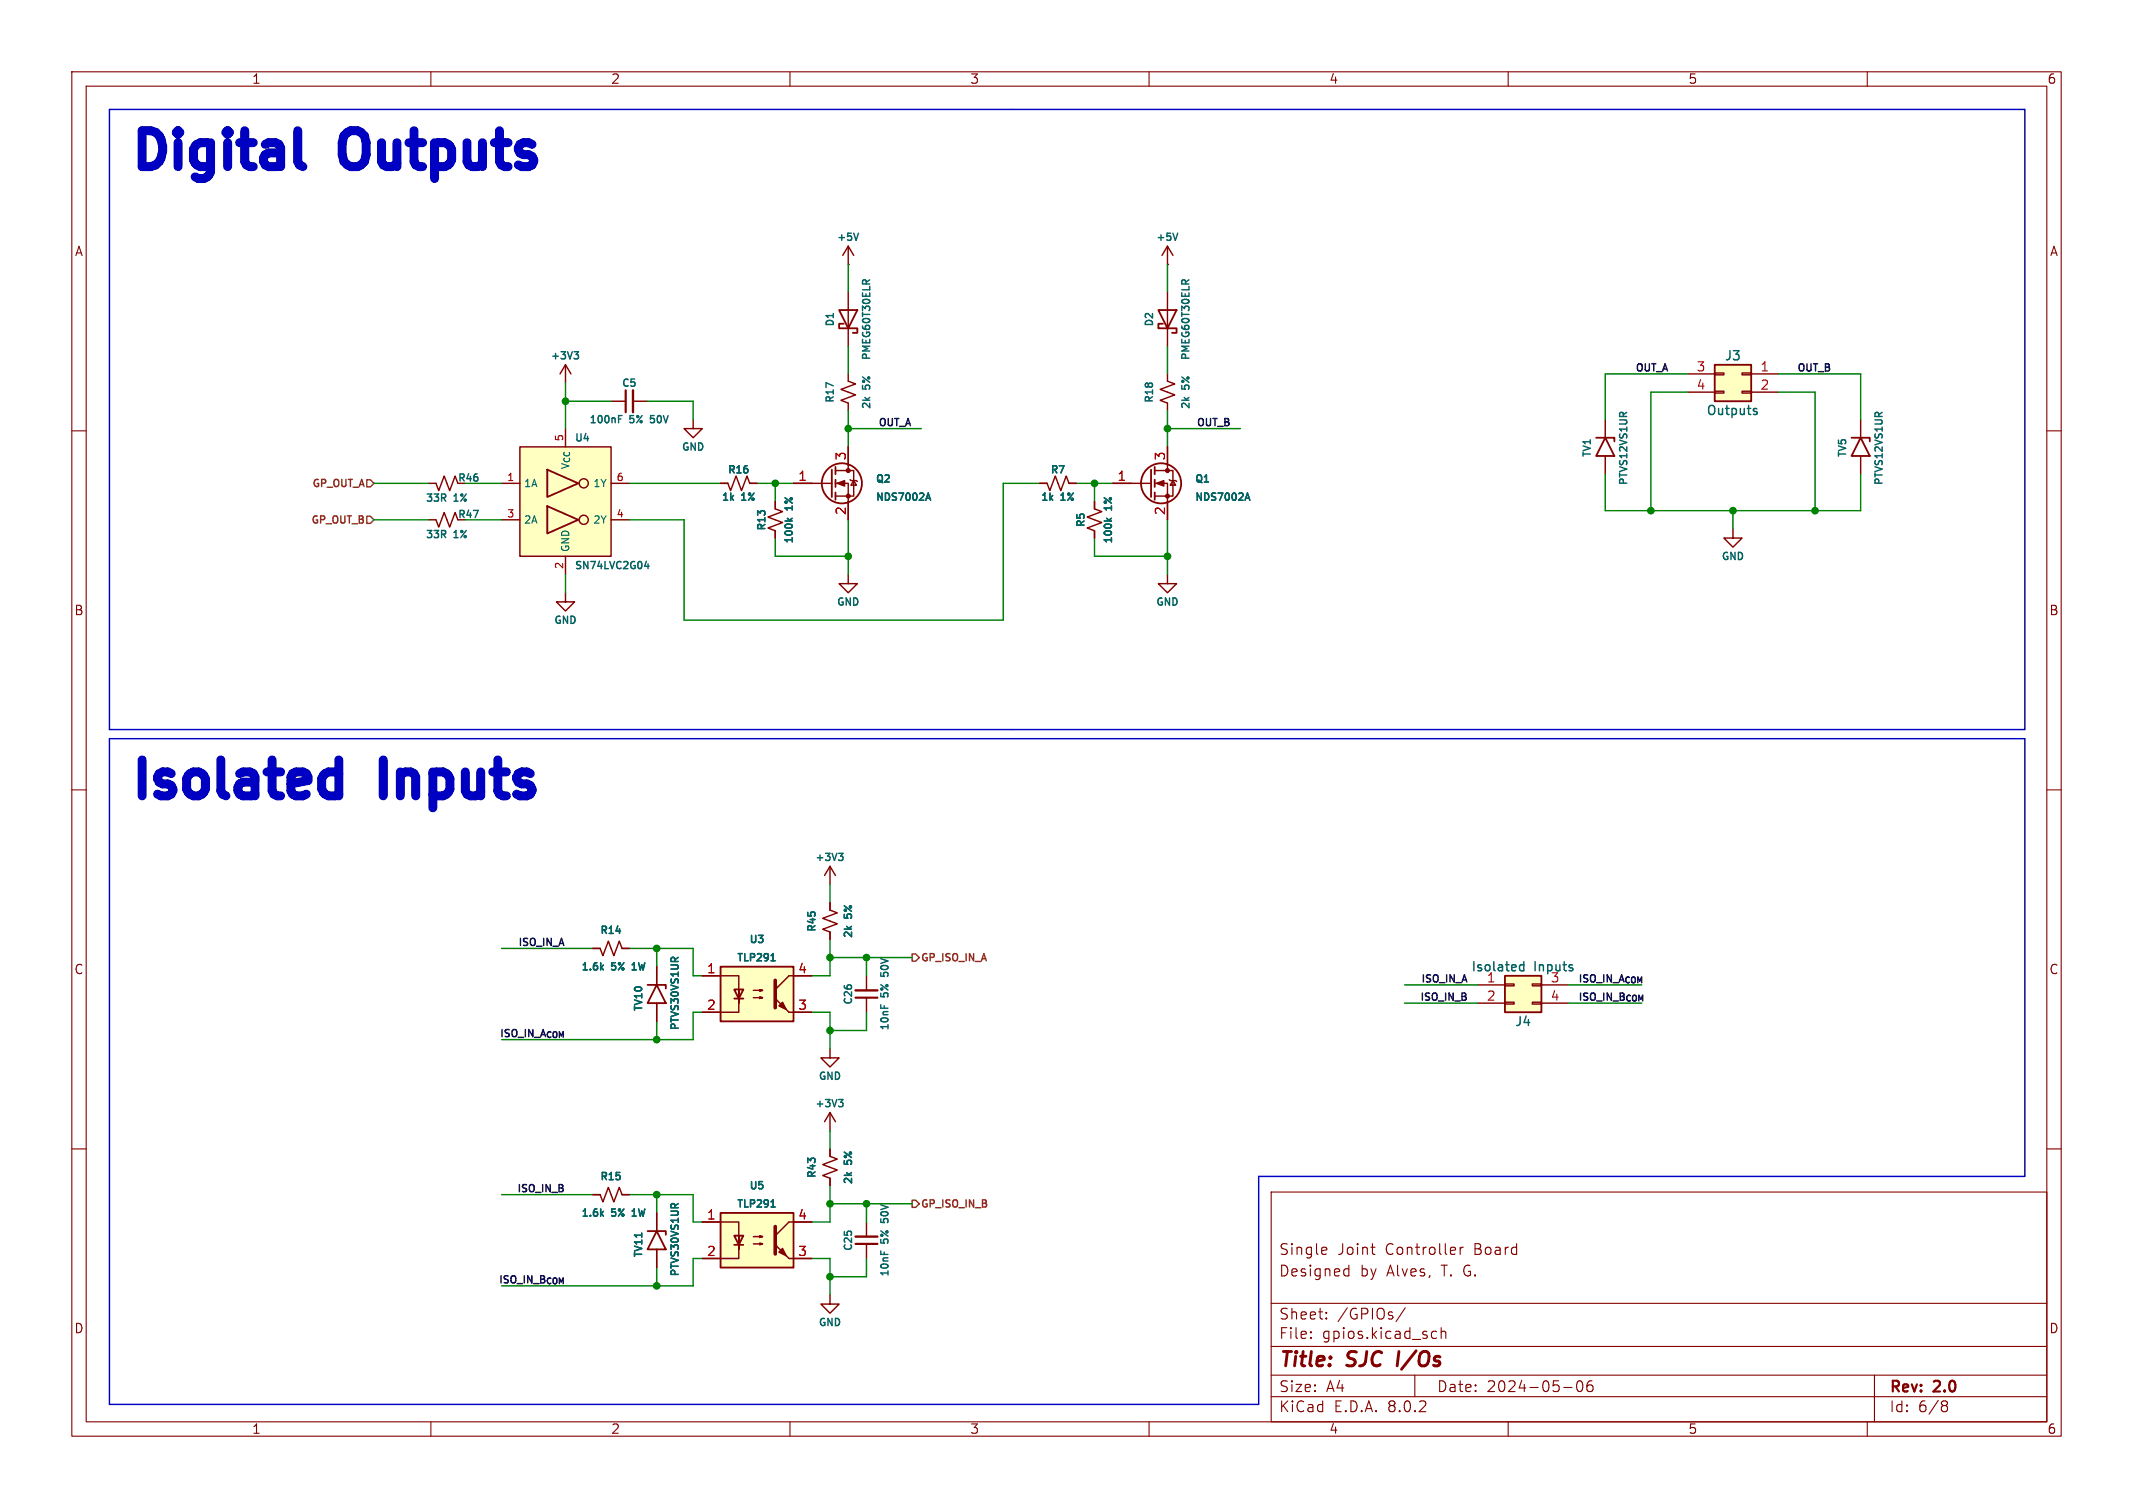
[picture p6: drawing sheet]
<svg xmlns="http://www.w3.org/2000/svg" width="297mm" height="210mm" viewBox="0 0 297 210" stroke-linecap="round" stroke-linejoin="round" font-family="sans-serif">
<g fill="none" stroke="#840000" stroke-width=".15">
<path d="M10 10h277v190h-277zM12 12h273v186h-273zM60 10v2M110 10v2M160 10v2M210 10v2M260 10v2M10 60h2M285 60h2M10 110h2M285 110h2M10 160h2"/>
<path d="M285 160h2M177 166h108v32h-108zM184.2 173.7l.5 .1v.3l-.7 .1M184.7 174.6l-.5 .1M187.4 176.7l.4 .1M187.8 176.2v1.5M187.8 177.6l-.4 .1M190.9 173.7h.6M191.3 174.7h.2M203.3 173.7v1M203.7 173.7l-.2 .1-.2 .2M60 198v2"/>
<path d="M110 198v2M160 198v2M177 194.5h108M177 191.5h108M177 187.5h108M177 181.5h108M182.5 186.3h.1l-.1 .1M182.5 186.3v.1M182.5 185.5v.1M182.5 185.5h.1l-.1 .1M184.7 183.6v.1M184.7 183.6h-.1l.1 .1"/>
<path d="M184.7 182.8v.1M184.7 182.8h-.1l.1 .1M195.7 182.1l-1.3 2M197 191.5v3M199.5 186.3l.1 .1 .4-.1M199.5 185.5l.1-.1 .4 .1M200.7 185.5a.37 .37 0 0 1 .6 .1v.8M200.7 184.9v1.5M210 198v2M217.7 193.2h1.2M219.7 192.4a.36 .36 0 0 1 .3-.1 .36 .36 0 0 1 .3 .3 .77 .77 0 0 1-.4 1.2 .91 .91 0 0 1-.2-1.4zM221.7 192.3a.59 .59 0 0 0-.7 .6v.6l.1 .2 .4 .1 .2-.1 .1-.5-.1-.3h-.5l-.2 .3"/>
<path d="M260 198v2M261 191.5v6.5M270.6 195.1l.4 .1a.31 .31 0 0 1 .2 .3 .31 .31 0 0 1-.3 .2M270.6 195.7h.3M270.9 195.7l.2 .2 .1 .4-.3 .3h-.3"/>
</g>
<path d="M194.8 188.2l-.3 2" fill="none" stroke="#840000" stroke-width=".4"/>
<path d="M119.1 137.9h3.1" fill="none" stroke="#840000" stroke-width=".33"/>
<path d="M119.1 138.9h3.1" fill="none" stroke="#840000" stroke-width=".3"/>
<path d="M120.6 135.9v2M120.6 138.9v2.1" fill="none" stroke="#840000" stroke-width=".2"/>
<path d="M122.6 139.9v.5" fill="none" stroke="#006464" stroke-width=".2"/>
<path d="M238.8 50.8h5v5.1h-5z" fill="#ffffc2"/>
<g fill="none" stroke="#840000" stroke-width=".2">
<path d="M234.9 52.1h3.9M234.9 54.6h3.9M238.8 54.5h1.2v.2h-1.2zM238.8 51.9h1.2v.3h-1.2zM242.6 54.5h1.2v.2h-1.2zM242.6 51.9h1.2v.3h-1.2zM243.8 52.1h3.8M243.8 54.6h3.8M259.1 58.4v2.6M259.1 63.5v2.5M115.6 146.1v1.2h1.2l-1.2 1.3-1.3-1.3h1.3M115.6 154.9v2.6"/>
<path d="M115.6 154.9l-.8 1.3M115.6 154.9l.7 1.3M115.6 160v1l1 .4-2 .8 2 .7-2 .8 1 .4v1"/>
</g>
<path d="M238.8 50.8h5v5.1h-5zM257.8 61h2.5v.5M259.1 61l1.2 2.5h-2.5z" fill="none" stroke="#840000" stroke-width=".25"/>
<path d="M244.2 57.2l.4 .2 .1 .1-.2 .2h-.4M244.2 56.9h.4M261.2 57.5h.3M262.1 57.4l-.5 .4M116.8 153.1h.6l-.4 .4 .3 .1 .1 .3-.2 .2h-.3" fill="none" stroke="#006464" stroke-width=".2"/>
<path d="M100.3 134.6h10.2v7.6h-10.2z" fill="#ffffc2"/>
<path d="M90.2 137.2h2.5v.5M91.4 137.2l1.3 2.5h-2.5zM100.3 134.6h10.2v7.6h-10.2zM102.2 137.8h1.3l-.6 1.3zM102.2 139.1h1.3M90.2 171.5h2.5v.5M91.4 171.5l1.3 2.5h-2.5z" fill="none" stroke="#840000" stroke-width=".25"/>
<g fill="none" stroke="#840000" stroke-width=".2">
<path d="M82.5 132.1h1.1l.3 1 .8-2 .8 2 .7-2 .4 1h1M91.4 134.6v2.6M91.4 139.7v2.5M97.8 135.9h5.1v3.8v-1.9M102.9 139.1v1.9h-5.1M104.9 138.9h1.3l-.4 .2v-.3l.4 .1M104.9 137.9h1.3l-.4 .1v-.2l.4 .1M113 135.9h-3.1l-2 1.9M109.9 141h3.1M91.4 168.9v2.6M91.4 174v2.5M120.6 170.2v2"/>
<path d="M120.6 173.2v2.1M115.6 180.3v1.3h1.2l-1.2 1.3-1.3-1.3h1.3"/>
</g>
<g fill="#840000" stroke="#840000" stroke-width=".2">
<path d="M107.9 139.1l2 1.9z"/>
<path d="M108.5 140.1l.5-.5 .5 1z"/>
</g>
<path d="M107.9 136.5v3.8" fill="none" stroke="#840000" stroke-width=".51"/>
<path d="M88 135.1h.6M88 134.4l.3-.3v1M93.5 133.4h.4M94.4 133.3l-.4 .4M107.4 133.8h.5M107.6 132.9v-.1v1M93.5 167.7h.4M94.4 167.6l-.4 .4M122.6 174.2v.5" fill="none" stroke="#006464" stroke-width=".2"/>
<path d="M119.1 172.2h3.1" fill="none" stroke="#840000" stroke-width=".33"/>
<path d="M119.1 173.2h3.1" fill="none" stroke="#840000" stroke-width=".3"/>
<path d="M100.3 168.9h10.2v7.6h-10.2z" fill="#ffffc2"/>
<path d="M100.3 168.9h10.2v7.6h-10.2zM102.2 172.1h1.3l-.6 1.3zM102.2 173.4h1.3" fill="none" stroke="#840000" stroke-width=".25"/>
<g fill="none" stroke="#840000" stroke-width=".2">
<path d="M85.1 55.9h2M88.1 55.9h2.1M118.1 80v1.3h1.3l-1.3 1.3-1.3-1.3h1.3M115.6 125.7v1l1 .4-2 .8 2 .8-2 .7 1 .4v1M115.6 120.7v2.5M115.6 120.7l-.8 1.2M115.6 120.7l.7 1.2M82.5 166.4h1.1l.3 1 .8-2 .8 2 .7-2 .4 1h1M97.8 170.2h5.1v3.8v-1.9M102.9 173.4v1.9h-5.1M104.9 173.2h1.3l-.4 .2v-.3l.4 .1M104.9 172.2h1.3l-.4 .1v-.2l.4 .1"/>
<path d="M109.9 175.3h3.1M113 170.2h-3.1l-2 1.9"/>
</g>
<g fill="#840000" stroke="#840000" stroke-width=".2">
<path d="M107.9 173.4l2 1.9z"/>
<path d="M108.5 174.4l.5-.5 .5 1z"/>
</g>
<path d="M107.9 170.8v3.8" fill="none" stroke="#840000" stroke-width=".51"/>
<path d="M86.1 58.3h.4M86.1 57.9h.5M116.8 118.8h.6l-.4 .4 .3 .1 .1 .3-.2 .2h-.3M88 169.4h.6M88 168.6l.3-.2v1M107.4 168.1h.5M107.6 167.2v-.1v1" fill="none" stroke="#006464" stroke-width=".2"/>
<path d="M88.1 54.4v3" fill="none" stroke="#840000" stroke-width=".33"/>
<path d="M87.1 54.4v3" fill="none" stroke="#840000" stroke-width=".3"/>
<path d="M72.4 62.2h12.7v15.3h-12.7z" fill="#ffffc2"/>
<g fill="none" stroke="#840000" stroke-width=".2">
<path d="M78.7 50.8v2.5M78.7 59.7v2.5M78.7 50.8l-.7 1.3M78.7 50.8l.8 1.3M96.5 58.4v1.3h-1.3l1.3 1.3 1.3-1.3h-1.3M59.7 67.3h1l.4 1 .7-2 .8 2 .8-2 .4 1M59.7 72.4h1l.4 1 .7-2 .8 2 .8-2 .4 1M69.8 67.3h2.6M69.8 72.4h2.6M72.4 62.2h12.7v15.3h-12.7zM78.7 77.5v2.5M85.1 67.3h2.5"/>
<path d="M85.1 72.4h2.5M100.3 67.3h1l.4 1 .8-2 .8 2 .7-2 .4 1h1M107.9 69.9v1l1.1 .3-2.1 .8 2.1 .8-2.1 .7 1 .4v1M110.5 67.3h5.3M116.3 67.3h1.8v5.1M116.3 65.5h2.6v3.6h-2.6M118.1 62.2v3.3M118.4 66.8l.1 .1h.8l.1 .2M118.9 66.9l.4 .7h-.8zM144.8 67.3h1l.4 1 .7-2 .8 2 .8-2 .3 1h1.1M152.4 69.9v1l1 .3-2 .8 2 .8-2 .7 1 .4v1M154.9 67.3h5.4"/>
<path d="M160.8 67.3h1.8v5.1M160.8 65.5h2.5v3.6h-2.5M162.6 62.2v3.3M162.8 66.8l.1 .1h.8l.1 .2M163.3 66.9l.4 .7h-.8zM241.3 73.7v1.2h1.3l-1.3 1.3-1.3-1.3h1.3M78.7 82.6v1.2h-1.2l1.2 1.3 1.3-1.3h-1.3M162.6 80v1.3h1.2l-1.2 1.3-1.3-1.3h1.3"/>
<circle cx="81.3" cy="72.4" r=".63"/>
<circle cx="81.3" cy="67.3" r=".63"/>
</g>
<g fill="none" stroke="#840000" stroke-width=".25">
<path d="M76.2 70.5l4.3 1.9-4.3 1.9zM76.2 65.4l4.3 1.9-4.3 1.9zM115.8 65.4v3.8M116.3 65v1M116.3 66.8v1M116.3 68.6v1M160.3 65.4v3.8M160.8 65v1M160.8 66.8v1M160.8 68.6v1"/>
<circle cx="117.2" cy="67.3" r="2.79"/>
<circle cx="161.7" cy="67.3" r="2.79"/>
</g>
<path d="M79.9 49h.6l-.3 .4 .3 .1v.3l-.1 .2h-.3M90 78.1l-.2 .8h.6M90.2 78.5v.7M109.6 72.2l.4 .4M110.3 72.2l-.4 .3M128.9 69.7l.3-1 .4 1M129 69.4h.5M154.1 72.2l.4 .4M154.8 72.2l-.4 .3M173.4 69.7l.3-1 .3 1M173.5 69.4h.4" fill="none" stroke="#006464" stroke-width=".2"/>
<g fill="#840000" stroke="#840000" stroke-width=".2">
<path d="M161 67.3l1.1-.4v.8z"/>
<path d="M116.6 67.3l1-.4v.8z"/>
<circle cx="162.6" cy="69.1" r=".25"/>
<circle cx="162.6" cy="65.5" r=".25"/>
<circle cx="118.1" cy="69.1" r=".25"/>
<circle cx="118.1" cy="65.5" r=".25"/>
</g>
<path d="M209.5 135.9h5.1v5.1h-5.1z" fill="#ffffc2"/>
<g fill="none" stroke="#840000" stroke-width=".2">
<path d="M118.1 36.8h.1M118.1 34.3v2.5M118.1 34.3l-.8 1.3M118.1 34.3l.8 1.3M162.6 36.8h.1M162.6 34.3v2.5M162.6 34.3l-.8 1.3M162.6 34.3l.7 1.3M118.1 52.1v1l1 .4-2 .7 2 .8-2 .8 1 .3v1.1M118.1 40.6v7.7M162.6 52.1v1l1 .4-2.1 .7 2.1 .8-2.1 .8 1.1 .3v1.1M162.6 40.6v7.7"/>
<path d="M223.5 58.4v2.6M100.3 67.3h1M104.4 67.3h1M107.9 69.9v1M107.9 73.9v1M110.5 67.3h2.5M118.1 62.2v2.6M118.1 69.9v2.5M144.8 67.3h1M148.8 67.3h1.1M152.4 69.9v1M152.4 73.9v1"/>
<path d="M154.9 67.3h2.6M162.6 62.2v2.6M162.6 69.9v2.5M223.5 63.5v2.5M82.5 132.1h1.1M86.6 132.1h1M91.4 134.6v2.6M91.4 139.7v2.5M97.8 135.9h2.5M110.5 135.9h2.5M115.6 125.7v1M115.6 129.8v1"/>
<path d="M205.7 137.2h3.8M205.7 139.7h3.8M209.5 139.6h1.3v.2h-1.3zM209.5 137h1.3v.3h-1.3zM213.4 139.6h1.2v.2h-1.2zM213.4 137h1.2v.3h-1.2zM214.6 137.2h3.8M214.6 139.7h3.8M97.8 141h2.5M110.5 141h2.5M82.5 166.4h1.1M86.6 166.4h1"/>
<path d="M91.4 168.9v2.6M91.4 174v2.5M97.8 170.2h2.5M97.8 175.3h2.5M110.5 170.2h2.5M110.5 175.3h2.5M115.6 160v1M115.6 164.1v1"/>
</g>
<path d="M116.8 43.2h2.6l-1.3 2.5zM117.5 45.1h-.7v.6h2.6v.7h-.7M161.3 43.2h2.5l-1.2 2.5zM161.9 45.1h-.6v.6h2.5v.7h-.6M222.2 61h2.6v.5M223.5 61l1.3 2.5h-2.6zM209.5 135.9h5.1v5.1h-5.1z" fill="none" stroke="#840000" stroke-width=".25"/>
<g fill="none" stroke="#006464" stroke-width=".2">
<path d="M119.5 32.5l-.3 1M120.1 39.2l.2-.2h.2l.1 .2M121.1 39l-.5 .3M164 32.5l-.3 1M164.6 39.2l.1-.2h.3l.1 .2M165.6 39l-.5 .3M225.6 57.5h.3M226.5 57.4l-.5 .4M109.6 72.2l.4 .4M110.3 72.2l-.4 .3M128.9 69.7l.3-1 .4 1M129 69.4h.5"/>
<path d="M154.1 72.2l.4 .4M154.8 72.2l-.4 .3M173.4 69.7l.3-1 .3 1M173.5 69.4h.4M88 135.1h.6M88 134.4l.3-.3v1M93.5 133.4h.4M94.4 133.3l-.4 .4M107.4 133.8h.5M107.6 132.9v-.1v1M212.2 133.9v1.3M212.2 134.4h-.4l-.2 .2v.4l.1 .1h.5"/>
<path d="M219 134.8v.3M88 168.6l.3-.2v1M88 169.4h.6M93.5 167.7h.4M94.4 167.6l-.4 .4M107.4 168.1h.5M107.6 167.2v-.1v1"/>
</g>
<path d="M51.1 66.8h.5l.5 .5-.5 .5h-.5zM51.1 71.9h.5l.5 .5-.5 .5h-.5zM127 132.8h.5l.5 .6-.5 .5h-.5zM127 167.1h.5l.5 .5-.5 .5h-.5z" fill="none" stroke="#725600" stroke-width=".2"/>
<path d="M41.5 18.2v4.3l.2 .5 .5 .2M45.7 107.5h1l.5 .2M47.2 105.8v5M47.2 110.6l-.5 .2h-1" fill="none" stroke="#0000c2" stroke-width="1.3"/>
<path d="M15.2 15.2h266.7v86.4h-266.7zM15.2 102.9h266.7v60.9h-106.6v31.8h-160.1z" fill="none" stroke="#0000c2" stroke-width=".2"/>
<g fill="none" stroke="#008400" stroke-width=".2">
<path d="M118.1 36.8v3.8M162.6 36.8v3.8M78.7 53.3v6.4M78.7 55.9h6.4M90.2 55.9h6.3v2.5M118.1 48.3v3.8M118.1 57.2v5M118.1 59.7h10.2M162.6 48.3v3.8M162.6 57.2v5M162.6 59.7h10.1M234.9 54.6h-5v16.5"/>
<path d="M234.9 52.1h-11.4v6.3M247.6 54.6h5.1v16.5M247.6 52.1h11.5v6.3M52.1 67.3h7.6M52.1 72.4h7.6M64.8 67.3h5M64.8 72.4h5M87.6 67.3h12.7M105.4 67.3h5.1M107.9 67.3v2.6M107.9 74.9v2.6h10.2M118.1 72.4v7.6"/>
<path d="M144.8 67.3h-5.1v19.1h-44.5v-14h-7.6M149.9 67.3h5M152.4 74.9v2.6h10.2M152.4 67.3v2.6M162.6 72.4v7.6M223.5 66v5.1h35.6v-5.1M241.3 71.1v2.6M78.7 80v2.6M69.8 132.1h12.7M87.6 132.1h8.9v3.8h1.3M91.4 132.1v2.5M115.6 123.2v2.5"/>
<path d="M115.6 130.8v5.1h-2.6M115.6 133.4h11.4M120.6 133.4v2.5M195.6 137.2h10.1M195.6 139.7h10.1M218.4 137.2h10.2M218.4 139.7h10.2M91.4 142.2v2.6M97.8 141h-1.3v3.8h-26.7M113 141h2.6v5.1M115.6 157.5v2.5M120.6 141v2.5h-5"/>
<path d="M69.8 166.4h12.7M87.6 166.4h8.9v3.8h1.3M91.4 166.4v2.5M91.4 176.5v2.6M97.8 175.3h-1.3v3.8h-26.7M113 175.3h2.6v5M115.6 165.1v5.1h-2.6M115.6 167.6h11.4M120.6 167.6v2.6M120.6 175.3v2.5h-5"/>
</g>
<g fill="#008400" stroke="#008400" stroke-width=".15">
<circle cx="162.6" cy="77.5" r=".46"/>
<circle cx="229.9" cy="71.1" r=".46"/>
<circle cx="241.3" cy="71.1" r=".46"/>
<circle cx="252.7" cy="71.1" r=".46"/>
<circle cx="91.4" cy="166.4" r=".46"/>
<circle cx="91.4" cy="132.1" r=".46"/>
<circle cx="120.6" cy="133.4" r=".46"/>
<circle cx="115.6" cy="133.4" r=".46"/>
<circle cx="118.1" cy="77.5" r=".46"/>
<circle cx="78.7" cy="55.9" r=".46"/>
<circle cx="115.6" cy="143.5" r=".46"/>
<circle cx="120.6" cy="167.6" r=".46"/>
<circle cx="115.6" cy="177.8" r=".46"/>
<circle cx="115.6" cy="167.6" r=".46"/>
<circle cx="91.4" cy="179.1" r=".46"/>
<circle cx="91.4" cy="144.8" r=".46"/>
<circle cx="152.4" cy="67.3" r=".46"/>
<circle cx="162.6" cy="59.7" r=".46"/>
<circle cx="107.9" cy="67.3" r=".46"/>
<circle cx="118.1" cy="59.7" r=".46"/>
</g>
<g font-size="7" fill="#0000c2">
<text x="17.8" y="23.9">Digital</text>
<text x="48.6" y="23.9">Outputs</text>
<text x="17.8" y="111.5">Isolated</text>
<text x="54.1" y="111.5">Inputs</text>
</g>
<g font-size="2.8" fill="#840000">
<text x="178" y="190.9">Title:</text>
<text x="187.7" y="190.9">SJC</text>
<text x="195.4" y="190.9">I/Os</text>
</g>
<g font-size="2.1" fill="#840000">
<text x="178" y="178">Designed</text>
<text x="178" y="175">Single</text>
<text x="186.2" y="175">Joint</text>
<text x="189.4" y="178">by</text>
<text x="193" y="175">Controller</text>
<text x="193.2" y="178">Alves,</text>
<text x="200.9" y="178">T. G.</text>
<text x="205.4" y="175">Board</text>
<text x="178" y="184">Sheet:</text>
<text x="186.2" y="184">/GPIOs/</text>
<text x="178" y="186.7">File:</text>
<text x="184.1" y="186.7">gpios.kicad_sch</text>
<text x="178" y="196.9">KiCad</text>
<text x="178" y="194.1">Size:</text>
<text x="184.7" y="194.1">A4</text>
<text x="185.7" y="196.9">E.D.A.</text>
<text x="193.3" y="196.9">8.0.2</text>
<text x="200" y="194.1">Date:</text>
<text x="207" y="194.1">2024-05-06</text>
<text x="263" y="194.3">Rev:</text>
<text x="263" y="196.9">Id:</text>
<text x="267.1" y="196.9">6/8</text>
<text x="269.4" y="194.3">2.0</text>
</g>
<g font-size="1.8" fill="#840000">
<text x="35" y="11.9">1</text>
<text x="85" y="11.9">2</text>
<text x="135" y="11.9">3</text>
<text x="185" y="11.9">4</text>
<text x="235" y="11.9">5</text>
<text x="285" y="11.9">6</text>
<text x="10.3" y="35.9">A</text>
<text x="285.3" y="35.9">A</text>
<text x="10.3" y="85.9">B</text>
<text x="285.3" y="85.9">B</text>
<text x="10.3" y="135.9">C</text>
<text x="285.3" y="135.9">C</text>
<text x="10.3" y="185.9">D</text>
<text x="285.3" y="185.9">D</text>
<text x="35" y="199.9">1</text>
<text x="85" y="199.9">2</text>
<text x="135" y="199.9">3</text>
<text x="185" y="199.9">4</text>
<text x="235" y="199.9">5</text>
<text x="285" y="199.9">6</text>
</g>
<g font-size="1.8" fill="#a90000">
<text x="236.1" y="51.8">3</text>
<text x="245" y="51.8">1</text>
<text x="236.1" y="54.4">4</text>
<text x="245" y="54.4">2</text>
<text x="117.9" y="64.2" transform="rotate(-90 117.9 64.2)">3</text>
<text x="162.3" y="64.2" transform="rotate(-90 162.3 64.2)">3</text>
<text x="111.1" y="67.1">1</text>
<text x="117.9" y="71.8" transform="rotate(-90 117.9 71.8)">2</text>
<text x="155.5" y="67.1">1</text>
<text x="162.3" y="71.8" transform="rotate(-90 162.3 71.8)">2</text>
<text x="98.4" y="135.6">1</text>
<text x="111.1" y="135.6">4</text>
<text x="98.4" y="140.7">2</text>
<text x="111.1" y="140.7">3</text>
<text x="206.9" y="139.4">2</text>
<text x="215.8" y="139.4">4</text>
<text x="98.4" y="169.9">1</text>
<text x="111.1" y="169.9">4</text>
<text x="98.4" y="175">2</text>
<text x="111.1" y="175">3</text>
</g>
<g font-size="1.8" fill="#006464">
<text x="240" y="50.5">J3</text>
<text x="237.5" y="58.1">Outputs</text>
<text x="204.8" y="135.6">Isolated</text>
<text x="206.9" y="136.9">1</text>
<text x="213.6" y="135.6">Inputs</text>
<text x="215.8" y="136.9">3</text>
<text x="210.8" y="143.2">J4</text>
</g>
<g font-size="1.4" fill="#006464">
<text x="116.4" y="33.8">+5V</text>
<text x="160.8" y="33.8">+5V</text>
<text x="116.4" y="45.6" transform="rotate(-90 116.4 45.6)">D1</text>
<text x="160.8" y="45.6" transform="rotate(-90 160.8 45.6)">D2</text>
<text x="76.5" y="50.3">+3V3</text>
<text x="121.5" y="50.3" transform="rotate(-90 121.5 50.3)">PMEG60T30ELR</text>
<text x="165.9" y="50.3" transform="rotate(-90 165.9 50.3)">PMEG60T30ELR</text>
<text x="81.9" y="59.2">100nF</text>
<text x="86.5" y="54.1">C5</text>
<text x="87.7" y="59.2">5%</text>
<text x="91" y="59.2">50V</text>
<text x="116.4" y="56.3" transform="rotate(-90 116.4 56.3)">R17</text>
<text x="121.5" y="57.1" transform="rotate(-90 121.5 57.1)">2k</text>
<text x="121.5" y="54.2" transform="rotate(-90 121.5 54.2)">5%</text>
<text x="160.8" y="56.3" transform="rotate(-90 160.8 56.3)">R18</text>
<text x="165.9" y="57.1" transform="rotate(-90 165.9 57.1)">2k</text>
<text x="165.9" y="54.2" transform="rotate(-90 165.9 54.2)">5%</text>
<text x="79.5" y="65.5" transform="rotate(-90 79.5 65.5)">V_{CC}</text>
<text x="79.9" y="61.8">U4</text>
<text x="94.8" y="63">GND</text>
<text x="221.8" y="63.8" transform="rotate(-90 221.8 63.8)">TV1</text>
<text x="257.3" y="63.8" transform="rotate(-90 257.3 63.8)">TV5</text>
<text x="59.1" y="70.1">33R</text>
<text x="63.2" y="70.1">1%</text>
<text x="63.6" y="67.3">R46</text>
<text x="72.9" y="68">1A</text>
<text x="82.5" y="68">1Y</text>
<text x="100.4" y="70">1k</text>
<text x="101.2" y="66.2">R16</text>
<text x="103.3" y="70">1%</text>
<text x="110.7" y="71" transform="rotate(-90 110.7 71)">1%</text>
<text x="121.8" y="67.5">Q2</text>
<text x="121.8" y="70">NDS7002A</text>
<text x="144.8" y="70">1k</text>
<text x="146.1" y="66.2">R7</text>
<text x="147.7" y="70">1%</text>
<text x="155.1" y="71" transform="rotate(-90 155.1 71)">1%</text>
<text x="166.3" y="67.5">Q1</text>
<text x="166.3" y="70">NDS7002A</text>
<text x="226.9" y="67.7" transform="rotate(-90 226.9 67.7)">PTVS12VS1UR</text>
<text x="262.4" y="67.7" transform="rotate(-90 262.4 67.7)">PTVS12VS1UR</text>
<text x="59.1" y="75.2">33R</text>
<text x="63.2" y="75.2">1%</text>
<text x="63.6" y="72.4">R47</text>
<text x="72.9" y="73.1">2A</text>
<text x="79.5" y="77" transform="rotate(-90 79.5 77)">GND</text>
<text x="82.5" y="73.1">2Y</text>
<text x="106.8" y="74" transform="rotate(-90 106.8 74)">R13</text>
<text x="110.7" y="75.9" transform="rotate(-90 110.7 75.9)">100k</text>
<text x="151.3" y="73.6" transform="rotate(-90 151.3 73.6)">R5</text>
<text x="155.1" y="75.9" transform="rotate(-90 155.1 75.9)">100k</text>
<text x="79.9" y="79.5">SN74LVC2G04</text>
<text x="239.6" y="78.3">GND</text>
<text x="77" y="87.2">GND</text>
<text x="116.4" y="84.6">GND</text>
<text x="160.8" y="84.6">GND</text>
<text x="113.4" y="120.2">+3V3</text>
<text x="83.4" y="130.3">R14</text>
<text x="104.2" y="131.6">U3</text>
<text x="113.8" y="129.9" transform="rotate(-90 113.8 129.9)">R45</text>
<text x="118.9" y="130.8" transform="rotate(-90 118.9 130.8)">2k</text>
<text x="118.9" y="127.9" transform="rotate(-90 118.9 127.9)">5%</text>
<text x="81.2" y="135.4">1.6k</text>
<text x="85.6" y="135.4">5%</text>
<text x="88.8" y="135.4">1W</text>
<text x="102.5" y="134.2">TLP291</text>
<text x="124" y="135.6" transform="rotate(-90 124 135.6)">50V</text>
<text x="89.7" y="141" transform="rotate(-90 89.7 141)">TV10</text>
<text x="94.8" y="143.6" transform="rotate(-90 94.8 143.6)">PTVS30VS1UR</text>
<text x="118.9" y="140.1" transform="rotate(-90 118.9 140.1)">C26</text>
<text x="124" y="143.7" transform="rotate(-90 124 143.7)">10nF</text>
<text x="124" y="138.8" transform="rotate(-90 124 138.8)">5%</text>
<text x="113.4" y="154.5">+3V3</text>
<text x="113.8" y="150.7">GND</text>
<text x="83.4" y="164.6">R15</text>
<text x="104.2" y="165.9">U5</text>
<text x="113.8" y="164.2" transform="rotate(-90 113.8 164.2)">R43</text>
<text x="118.9" y="165.1" transform="rotate(-90 118.9 165.1)">2k</text>
<text x="118.9" y="162.1" transform="rotate(-90 118.9 162.1)">5%</text>
<text x="81.2" y="169.7">1.6k</text>
<text x="85.6" y="169.7">5%</text>
<text x="88.8" y="169.7">1W</text>
<text x="102.5" y="168.4">TLP291</text>
<text x="124" y="173.1" transform="rotate(-90 124 173.1)">5%</text>
<text x="124" y="169.9" transform="rotate(-90 124 169.9)">50V</text>
<text x="89.7" y="175.3" transform="rotate(-90 89.7 175.3)">TV11</text>
<text x="94.8" y="177.9" transform="rotate(-90 94.8 177.9)">PTVS30VS1UR</text>
<text x="118.9" y="174.4" transform="rotate(-90 118.9 174.4)">C25</text>
<text x="124" y="177.9" transform="rotate(-90 124 177.9)">10nF</text>
<text x="113.8" y="185">GND</text>
</g>
<g font-size="1.4" fill="#0f0f0f">
<text x="227.5" y="51.8">OUT_A</text>
<text x="250.2" y="51.8">OUT_B</text>
<text x="122.1" y="59.4">OUT_A</text>
<text x="166.4" y="59.4">OUT_B</text>
<text x="72" y="131.8">ISO_IN_A</text>
<text x="197.7" y="136.9">ISO_IN_A</text>
<text x="219.7" y="136.9">ISO_IN_A_{COM}</text>
<text x="197.5" y="139.4">ISO_IN_B</text>
<text x="219.7" y="139.4">ISO_IN_B_{COM}</text>
<text x="69.4" y="144.5">ISO_IN_A_{COM}</text>
<text x="71.8" y="166.1">ISO_IN_B</text>
<text x="69.2" y="178.8">ISO_IN_B_{COM}</text>
</g>
<g font-size="1.4" fill="#a90000">
<text x="78.5" y="61.6" transform="rotate(-90 78.5 61.6)">5</text>
<text x="70.5" y="67.1">1</text>
<text x="85.7" y="67.1">6</text>
<text x="70.5" y="72.1">3</text>
<text x="85.7" y="72.1">4</text>
<text x="78.5" y="79.4" transform="rotate(-90 78.5 79.4)">2</text>
</g>
<g font-size="1.4" fill="#725600">
<text x="43.3" y="68.1">GP_OUT_A</text>
<text x="43.1" y="73.2">GP_OUT_B</text>
<text x="128.2" y="134.2">GP_ISO_IN_A</text>
<text x="128.2" y="168.4">GP_ISO_IN_B</text>
</g>
</svg>
